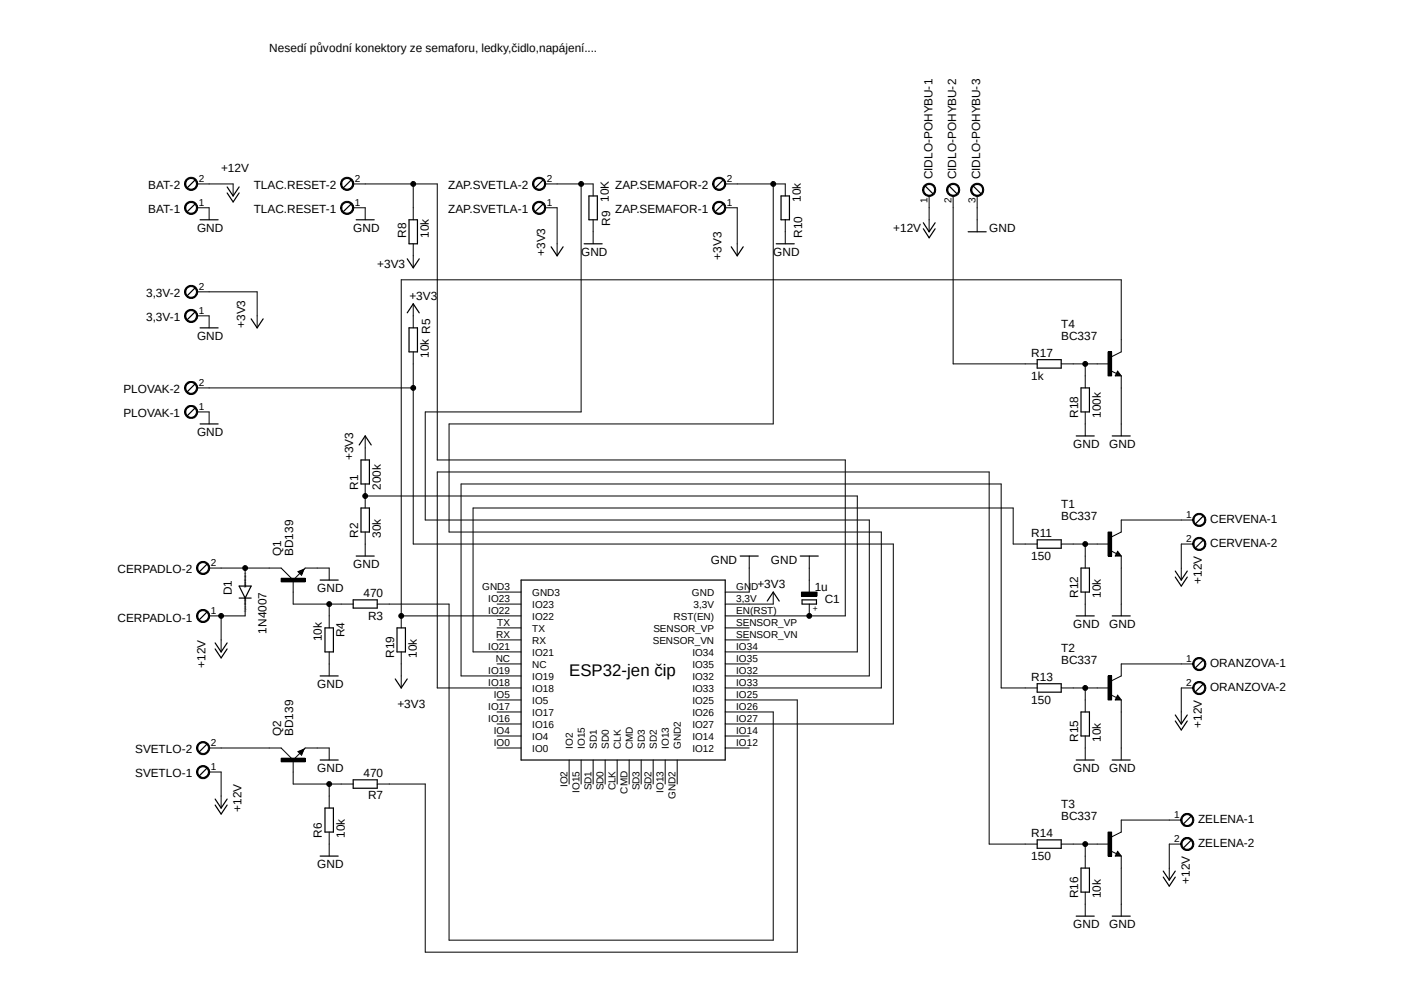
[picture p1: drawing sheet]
<svg xmlns="http://www.w3.org/2000/svg" width="297mm" height="210mm" viewBox="0 0 297 210" stroke-linecap="round" stroke-linejoin="round" font-family="sans-serif">
<path d="M24 8.4l249 193.1M273 8.4l-249 193.1" fill="none" stroke="#fff" stroke-width=".21"/>
<g fill="none" stroke="#000" stroke-width=".25">
<path d="M41.2 38.1l-1.5 1.6M48 39.5l1.3 1.9 1.3-1.9M74.2 38.1l-1.5 1.6M114.8 38.1l-1.5 1.6M152.9 38.1l-1.5 1.6M195.8 39.4l1.5 1.5M200.9 39.4l1.5 1.5M206 39.4l1.5 1.5M41.2 43.2l-1.5 1.5M42.3 46.5h3.8M48 40.8l1.3 1.9 1.3-1.9M74.2 43.2l-1.5 1.5"/>
<path d="M75.4 46.5h3.8M86.1 54.7l1.3 1.9 1.3-1.9M86.5 46.5h1.8v5.1h-1.8zM114.8 43.2l-1.5 1.5M116.6 52.2l1.3 1.9 1.2-1.9M123.6 51.6h3.8M124.6 41.4h1.8v5.1h-1.8zM152.9 43.2l-1.5 1.5M154.7 52.2l1.3 1.9 1.2-1.9M164.2 51.6h3.8M165.2 41.4h1.8v5.1h-1.8zM195.3 47.1l1.3 1.9 1.2-1.9"/>
<path d="M195.3 48.4l1.3 1.9 1.2-1.9M204.8 49h3.8M41.2 66l-1.5 1.6M41.2 61l-1.5 1.5M42.3 69.3h3.8M53.1 67.4l1.3 1.9 1.3-1.9M86.1 66.2l1.3-1.9 1.3 1.9M86.5 69.3h1.8v5.1h-1.8zM219.4 76.1h5.1v1.8h-5.1zM236.4 79l.2 .2h-.4l.2-.5 .5 .7h-.7M41.2 86.4l-1.5 1.5M41.2 81.3l-1.5 1.5"/>
<path d="M42.3 89.7h3.8M76 94.1l1.3-1.9 1.2 1.9M76.4 97.3h1.7v5.1h-1.7zM227.7 92.2h3.8M228.7 82h1.8v5.1h-1.8zM235.3 92.2h3.8M43.7 119.4l-1.5 1.5M75.4 117.6h3.8M76.4 107.4h1.7v5.1h-1.7zM156.6 117.6h3.8M169.3 117.6h3.8M219.4 114.2h5.1v1.8h-5.1z"/>
<path d="M236.4 117.1l.2 .2h-.4l.2-.5 .5 .7h-.7M254.5 109.2l-1.6 1.5M254.5 114.3l-1.6 1.5M43.7 129.5l-1.5 1.5M45.5 136l1.3 1.9 1.2-1.9M45.5 137.2l1.3 1.9 1.2-1.9M50.6 124h2.5l-1.2 2.5zM50.6 126.5h2.5M51.9 122.7v1.3M51.9 126.5v1.3M63.3 120.9l.9-.4-.4 .9zM63.5 120.9l.3 .3"/>
<path d="M64.2 120.5l-.5 .5M67.7 122.7h3.8M68.7 132.8h1.8v5.1h-1.8zM74.7 126.9h5.1v1.7h-5.1zM84 132.8h1.8v5.1h-1.8zM110.2 122.7h43.2v38h-43.2zM162.3 127.1l1.3-1.9 1.2 1.9M169.7 126.9h3v.9h-3zM227.7 130.3h3.8M228.7 120.1h1.8v5.1h-1.8zM235.3 130.3h3.8M248.6 120.8l1.3 1.9 1.3-1.9"/>
<path d="M248.6 122l1.3 2 1.3-2M254.5 139.7l-1.6 1.5M43.7 157.4l-1.5 1.6M63.3 159l.9-.4-.4 .9zM63.5 159l.3 .2M64.2 158.6l-.5 .5M67.7 143h3.8M83.6 143.6l1.3 1.9 1.2-1.9M219.4 144.6h5.1v1.8h-5.1zM228.7 150.6h1.8v5.1h-1.8zM236.4 147.5l.2 .3h-.4l.2-.5 .5 .6h-.7M248.6 151.2l1.3 1.9 1.3-1.9"/>
<path d="M248.6 152.5l1.3 1.9 1.3-1.9M254.5 144.7l-1.6 1.6M43.7 162.5l-1.5 1.5M45.5 169l1.3 1.9 1.2-1.9M45.5 170.3l1.3 1.9 1.2-1.9M67.7 160.7h3.8M68.7 170.9h1.8v5.1h-1.8zM74.7 164.9h5.1v1.8h-5.1zM219.4 177.6h5.1v1.8h-5.1zM227.7 160.7h3.8M235.3 160.7h3.8M251.9 172.7l-1.5 1.5"/>
<path d="M251.9 177.8l-1.5 1.5M67.7 181.1h3.8M227.7 193.8h3.8M228.7 183.6h1.8v5.1h-1.8zM235.3 193.8h3.8M236.4 180.6l.2 .2h-.4l.2-.5 .5 .6h-.7M246.1 184.2l1.3 1.9 1.2-1.9M246.1 185.5l1.3 1.9 1.2-1.9"/>
</g>
<g fill="none" stroke="#000" stroke-width=".21">
<path d="M39.4 38a1.4 1.4 0 0 1 2.2 .1 1.4 1.4 0 0 1-.8 2.1 1.4 1.4 0 0 1-1.8-1.3h.3a1.13 1.13 0 0 1 1.5-1.1 1.13 1.13 0 0 1 .4 1.8 1.13 1.13 0 0 1-1.8-.3l-.1-.4h-.3zM41.7 38.9h7.6v2.5M72.3 38a1.41 1.41 0 0 1 2.3 0 1.41 1.41 0 0 1-.7 2.2 1.41 1.41 0 0 1-1.8-1.3h.2a1.14 1.14 0 0 1 1.5-1.1 1.14 1.14 0 0 1 .6 1.7 1.14 1.14 0 0 1-1.8 .1l-.3-.7h-.2zM74.7 38.9h17.8v58.4h86.3v33h-25.4M87.4 38.9v7.6M113 38a1.4 1.4 0 0 1 2.2 .1 1.4 1.4 0 0 1-.7 2.1 1.4 1.4 0 0 1-1.9-1.3h.3a1.15 1.15 0 0 1 1.6-1.1 1.15 1.15 0 0 1 .4 1.9 1.15 1.15 0 0 1-1.9-.4l-.1-.4h-.3zM115.3 38.9h10.2v2.5M122.9 38.9v48.2h-32.9v22.9h93.9v33h-30.5M151.1 38a1.4 1.4 0 0 1 2.2 .1 1.4 1.4 0 0 1-.7 2.1 1.4 1.4 0 0 1-1.9-1.3h.3a1.13 1.13 0 0 1 1.5-1.1 1.13 1.13 0 0 1 .4 1.8 1.13 1.13 0 0 1-1.8-.3l-.1-.4h-.3zM153.4 38.9h12.7v2.5M163.6 38.9v50.8h-68.6v22.8h91.4v33h-33M195.5 39.2a1.39 1.39 0 0 1 2.2 .1 1.39 1.39 0 0 1-.7 2.1 1.39 1.39 0 0 1-1.8-1.2h.2a1.15 1.15 0 0 1 1.6-1.2 1.15 1.15 0 0 1 .4 1.9 1.15 1.15 0 0 1-1.9-.3l-.1-.4h-.2v-.5z"/>
<path d="M200.6 39.2a1.4 1.4 0 0 1 2.2 .2 1.4 1.4 0 0 1-.8 2.1 1.4 1.4 0 0 1-1.8-1.3h.3a1.15 1.15 0 0 1 1.5-1.2 1.15 1.15 0 0 1 .5 1.9 1.15 1.15 0 0 1-1.9-.3l-.1-.4h-.3zM205.7 39.2a1.4 1.4 0 0 1 2.2 .2 1.4 1.4 0 0 1-.8 2.1 1.4 1.4 0 0 1-1.8-1.3h.3a1.15 1.15 0 0 1 1.5-1.2 1.15 1.15 0 0 1 .4 1.9 1.15 1.15 0 0 1-1.8-.3l-.1-.4h-.3zM39.4 43.1a1.4 1.4 0 0 1 2.2 .1 1.4 1.4 0 0 1-.8 2.1 1.4 1.4 0 0 1-1.8-1.4h.3a1.13 1.13 0 0 1 1.5-1 1.13 1.13 0 0 1 .4 1.8 1.13 1.13 0 0 1-1.8-.3l-.1-.5h-.3zM41.7 43.9h2.5v2.6M72.3 43.1a1.41 1.41 0 0 1 2.3 0 1.41 1.41 0 0 1-.7 2.2 1.41 1.41 0 0 1-1.8-1.4h.2a1.15 1.15 0 0 1 1.7-.9 1.15 1.15 0 0 1 .2 1.9 1.15 1.15 0 0 1-1.9-.5v-.5h-.2zM74.7 43.9h2.6v2.6M87.4 51.6v5M113 43.1a1.4 1.4 0 0 1 2.2 .1 1.4 1.4 0 0 1-.8 2.1 1.4 1.4 0 0 1-1.8-1.4h.3a1.15 1.15 0 0 1 1.6-1 1.15 1.15 0 0 1 .4 1.8 1.15 1.15 0 0 1-1.9-.3l-.1-.5h-.3zM115.3 43.9h2.6v10.2M125.5 46.5v5.1M151.1 43.1a1.4 1.4 0 0 1 2.2 .1 1.4 1.4 0 0 1-.8 2.1 1.4 1.4 0 0 1-1.8-1.4h.3a1.13 1.13 0 0 1 1.6-1 1.13 1.13 0 0 1 .3 1.8 1.13 1.13 0 0 1-1.8-.3l-.1-.5h-.3zM153.4 43.9h2.6v10.2"/>
<path d="M166.1 46.5v5.1M196.6 41.4v7.6M201.6 41.4v35.6h17.8M206.7 41.4v7.6M39.4 65.9a1.4 1.4 0 0 1 2.2 .2 1.4 1.4 0 0 1-.8 2.1 1.4 1.4 0 0 1-1.8-1.4h.3a1.13 1.13 0 0 1 1.5-1.1 1.13 1.13 0 0 1 .4 1.8 1.13 1.13 0 0 1-1.8-.3l-.1-.4h-.3zM39.4 60.8a1.4 1.4 0 0 1 2.2 .2 1.4 1.4 0 0 1-.8 2.1 1.4 1.4 0 0 1-1.8-1.4h.3a1.13 1.13 0 0 1 1.5-1 1.13 1.13 0 0 1 .4 1.8 1.13 1.13 0 0 1-1.8-.4l-.1-.4h-.3zM41.7 66.8h2.5v2.5M41.7 61.7h12.7v7.6M87.4 74.4v40.7h101.6v38h-35.6M87.4 64.3v5M224.5 77h10.2M229.6 77v5"/>
<path d="M234.4 74.4h.8v5.1h-.8zM234.9 78.4l1.3 .6M235.2 75.4l2-1v-15.2h-152.3v73.6M236.4 78.5l.8 1h-1.3zM237.2 79.5v12.7M39.4 86.2a1.39 1.39 0 0 1 2.2 .2 1.39 1.39 0 0 1-.8 2.1 1.39 1.39 0 0 1-1.8-1.4h.3a1.13 1.13 0 0 1 1.5-1.1 1.13 1.13 0 0 1 .4 1.9 1.13 1.13 0 0 1-1.8-.4l-.1-.4h-.3zM39.4 81.2a1.39 1.39 0 0 1 2.2 .1 1.39 1.39 0 0 1-.8 2.1 1.39 1.39 0 0 1-1.8-1.4h.3a1.13 1.13 0 0 1 1.5-1.1 1.13 1.13 0 0 1 .4 1.9 1.13 1.13 0 0 1-1.8-.4l-.1-.4h-.3zM41.7 87.1h2.5v2.6M41.7 82h45.7M77.3 92.2v5.1M229.6 87.1v5.1M41.9 119.2a1.4 1.4 0 0 1 2.2 .2 1.4 1.4 0 0 1-.7 2.1 1.4 1.4 0 0 1-1.8-1.4h.2a1.13 1.13 0 0 1 1.6-1.1 1.13 1.13 0 0 1 .4 1.9 1.13 1.13 0 0 1-1.9-.4l-.1-.4h-.2z"/>
<path d="M77.3 102.4v5M77.3 112.5v5.1M77.3 104.9h104.1v33h-28M158.5 117.6v7.6h-5.1M171.2 117.6v7.6M219.4 115.1h-5.1v-7.7h-114.2v30.5h10.1M224.5 115.1h10.2M229.6 115.1v5M234.4 112.5h.8v5.1h-.8zM234.9 116.5l1.3 .6M236.4 116.6l.8 1h-1.3zM237.2 117.6v12.7"/>
<path d="M252.4 110h-15.2v2.5l-2 1M252.4 115.1h-2.5v7.6M252.6 109.1a1.39 1.39 0 0 1 2.3 .2 1.39 1.39 0 0 1-.8 2 1.39 1.39 0 0 1-1.8-1.3h.3a1.13 1.13 0 0 1 1.5-1.1 1.13 1.13 0 0 1 .4 1.8 1.13 1.13 0 0 1-1.9-.3v-.4h-.3zM252.6 114.1a1.4 1.4 0 0 1 2.3 .2 1.4 1.4 0 0 1-.8 2.1 1.4 1.4 0 0 1-1.8-1.3h.3a1.13 1.13 0 0 1 1.5-1.1 1.13 1.13 0 0 1 .4 1.8 1.13 1.13 0 0 1-1.9-.4v-.3h-.3zM41.9 129.4a1.4 1.4 0 0 1 2.2 .1 1.4 1.4 0 0 1-.8 2.1 1.4 1.4 0 0 1-1.7-1.3h.2a1.13 1.13 0 0 1 1.6-1.1 1.13 1.13 0 0 1 .4 1.9 1.13 1.13 0 0 1-1.9-.4l-.1-.4h-.2zM44.2 120.1h15.3l2.5 2.6M46.8 130.3v7.6M51.9 127.8v2.5h-7.7M51.9 120.1v2.6M59.5 122.3h5.1v.8h-5.1zM62 122.7v5.1h12.7M63 120.9l1.3-.5-.5 1.3z"/>
<path d="M63.7 121l-1.7 1.7M64.2 120.5l.4-.4h5v2.6M69.6 127.8v5M69.6 137.9v5.1M79.8 127.8h15.2v71h68.6v-48.2h-10.2M84.9 130.3h25.3M84.9 137.9v7.6M105.2 127.8h5M105.2 125.2h5M105.2 132.8h5M105.2 135.3h5M153.4 132.8h5.1"/>
<path d="M153.4 135.3h5.1M163.6 125.2v2.6h-10.2M169.5 125.2h3.3v.9h-3.3zM171.2 127.8v2.5M229.6 125.2v5.1M252.6 139.5a1.4 1.4 0 0 1 2.3 .2 1.4 1.4 0 0 1-.8 2.1 1.4 1.4 0 0 1-1.8-1.4h.3a1.13 1.13 0 0 1 1.5-1 1.13 1.13 0 0 1 .4 1.8 1.13 1.13 0 0 1-1.9-.4v-.4h-.3zM41.9 157.3a1.39 1.39 0 0 1 2.2 .2 1.39 1.39 0 0 1-.8 2.1 1.39 1.39 0 0 1-1.7-1.4h.2a1.13 1.13 0 0 1 1.6-1.1 1.13 1.13 0 0 1 .4 1.8 1.13 1.13 0 0 1-1.9-.3l-.1-.4h-.2zM44.2 158.2h15.3l2.5 2.5M63 159l1.3-.5-.5 1.2zM63.7 159.1l-1.7 1.6M64.2 158.6l.4-.4h5v2.5M105.2 158.2h5"/>
<path d="M105.2 140.4h5M105.2 148h5M105.2 150.6h5M105.2 153.1h5M105.2 155.7h5M110.2 143h-12.7v-40.6h114.3v43.1h7.6M110.2 145.5h-17.7v-45.7h116.8v78.7h10.1M153.4 158.2h5.1M153.4 148h15.3v53.4h-78.7v-35.6h-10.2M153.4 140.4h5.1M153.4 155.7h5.1M224.5 145.5h10.2"/>
<path d="M229.6 145.5v5.1M229.6 155.7v5M234.4 143h.8v5h-.8zM234.9 146.9l1.3 .6M236.4 147l.8 1h-1.3zM237.2 148v12.7M252.4 140.4h-15.2v2.6l-2 1M252.4 145.5h-2.5v7.6M252.6 144.6a1.4 1.4 0 0 1 2.3 .2 1.4 1.4 0 0 1-.8 2.1 1.4 1.4 0 0 1-1.8-1.4h.3a1.13 1.13 0 0 1 1.5-1.1 1.13 1.13 0 0 1 .4 1.9 1.13 1.13 0 0 1-1.9-.4v-.4h-.3zM41.9 162.4a1.39 1.39 0 0 1 2.2 .2 1.39 1.39 0 0 1-.8 2 1.39 1.39 0 0 1-1.7-1.3h.2a1.13 1.13 0 0 1 1.6-1.1 1.13 1.13 0 0 1 .4 1.8 1.13 1.13 0 0 1-1.9-.3l-.1-.4h-.2zM44.2 163.3h2.6v7.6M59.5 160.4h5.1v.7h-5.1z"/>
<path d="M62 160.7v5.1h12.7M69.6 165.8v5.1M69.6 176v5.1M120.4 160.7v5.1M122.9 160.7v5.1M125.5 160.7v5.1M128 160.7v5.1M130.6 160.7v5.1M133.1 160.7v5.1M135.6 160.7v5.1M138.2 160.7v5.1M140.7 160.7v5.1"/>
<path d="M143.3 160.7v5.1M224.5 178.5h10.2M229.6 178.5v5.1M234.4 176h.8v5.1h-.8zM234.9 180l1.3 .6M249.9 173.4h-12.7v2.6l-2 1M249.9 178.5h-2.5v7.6M250.1 172.6a1.39 1.39 0 0 1 2.2 .1 1.39 1.39 0 0 1-.8 2.1 1.39 1.39 0 0 1-1.7-1.4h.2a1.13 1.13 0 0 1 1.5-1.1 1.13 1.13 0 0 1 .5 1.9 1.13 1.13 0 0 1-1.9-.4l-.1-.4h-.2zM250.1 177.6a1.39 1.39 0 0 1 2.2 .2 1.39 1.39 0 0 1-.8 2.1 1.39 1.39 0 0 1-1.7-1.4h.2a1.13 1.13 0 0 1 1.5-1.1 1.13 1.13 0 0 1 .5 1.9 1.13 1.13 0 0 1-1.9-.4l-.1-.4h-.2zM229.6 188.7v5.1M236.4 180l.8 1.1h-1.3zM237.2 181.1v12.7"/>
<circle cx="87.4" cy="38.9" r=".51"/>
<circle cx="122.9" cy="38.9" r=".51"/>
<circle cx="163.6" cy="38.9" r=".51"/>
<circle cx="229.6" cy="77" r=".51"/>
<circle cx="87.4" cy="82" r=".51"/>
<circle cx="77.3" cy="104.9" r=".51"/>
<circle cx="229.6" cy="115.1" r=".51"/>
<circle cx="46.8" cy="130.3" r=".51"/>
<circle cx="51.9" cy="120.1" r=".51"/>
<circle cx="69.6" cy="127.8" r=".51"/>
<circle cx="84.9" cy="130.3" r=".51"/>
<circle cx="171.2" cy="130.3" r=".51"/>
<circle cx="229.6" cy="145.5" r=".51"/>
<circle cx="69.6" cy="165.8" r=".51"/>
<circle cx="229.6" cy="178.5" r=".51"/>
</g>
<g fill="#000">
<path d="M39.4 38a1.4 1.4 0 0 1 2.2 .1 1.4 1.4 0 0 1-.8 2.1 1.4 1.4 0 0 1-1.8-1.3h.3a1.13 1.13 0 0 1 1.5-1.1 1.13 1.13 0 0 1 .4 1.8 1.13 1.13 0 0 1-1.8-.3l-.1-.4h-.3z" fill-rule="evenodd"/>
<path d="M72.3 38a1.41 1.41 0 0 1 2.3 0 1.41 1.41 0 0 1-.7 2.2 1.41 1.41 0 0 1-1.8-1.3h.2a1.14 1.14 0 0 1 1.5-1.1 1.14 1.14 0 0 1 .6 1.7 1.14 1.14 0 0 1-1.8 .1l-.3-.7h-.2z" fill-rule="evenodd"/>
<path d="M113 38a1.4 1.4 0 0 1 2.2 .1 1.4 1.4 0 0 1-.7 2.1 1.4 1.4 0 0 1-1.9-1.3h.3a1.15 1.15 0 0 1 1.6-1.1 1.15 1.15 0 0 1 .4 1.9 1.15 1.15 0 0 1-1.9-.4l-.1-.4h-.3z" fill-rule="evenodd"/>
<path d="M151.1 38a1.4 1.4 0 0 1 2.2 .1 1.4 1.4 0 0 1-.7 2.1 1.4 1.4 0 0 1-1.9-1.3h.3a1.13 1.13 0 0 1 1.5-1.1 1.13 1.13 0 0 1 .4 1.8 1.13 1.13 0 0 1-1.8-.3l-.1-.4h-.3z" fill-rule="evenodd"/>
<path d="M39.4 43.1a1.4 1.4 0 0 1 2.2 .1 1.4 1.4 0 0 1-.8 2.1 1.4 1.4 0 0 1-1.8-1.4h.3a1.13 1.13 0 0 1 1.5-1 1.13 1.13 0 0 1 .4 1.8 1.13 1.13 0 0 1-1.8-.3l-.1-.5h-.3z" fill-rule="evenodd"/>
<path d="M72.3 43.1a1.41 1.41 0 0 1 2.3 0 1.41 1.41 0 0 1-.7 2.2 1.41 1.41 0 0 1-1.8-1.4h.2a1.15 1.15 0 0 1 1.7-.9 1.15 1.15 0 0 1 .2 1.9 1.15 1.15 0 0 1-1.9-.5v-.5h-.2z" fill-rule="evenodd"/>
<path d="M113 43.1a1.4 1.4 0 0 1 2.2 .1 1.4 1.4 0 0 1-.8 2.1 1.4 1.4 0 0 1-1.8-1.4h.3a1.15 1.15 0 0 1 1.6-1 1.15 1.15 0 0 1 .4 1.8 1.15 1.15 0 0 1-1.9-.3l-.1-.5h-.3z" fill-rule="evenodd"/>
<path d="M151.1 43.1a1.4 1.4 0 0 1 2.2 .1 1.4 1.4 0 0 1-.8 2.1 1.4 1.4 0 0 1-1.8-1.4h.3a1.13 1.13 0 0 1 1.6-1 1.13 1.13 0 0 1 .3 1.8 1.13 1.13 0 0 1-1.8-.3l-.1-.5h-.3z" fill-rule="evenodd"/>
<path d="M195.5 39.2a1.39 1.39 0 0 1 2.2 .1 1.39 1.39 0 0 1-.7 2.1 1.39 1.39 0 0 1-1.8-1.2h.2a1.15 1.15 0 0 1 1.6-1.2 1.15 1.15 0 0 1 .4 1.9 1.15 1.15 0 0 1-1.9-.3l-.1-.4h-.2v-.5z" fill-rule="evenodd"/>
<path d="M200.6 39.2a1.4 1.4 0 0 1 2.2 .2 1.4 1.4 0 0 1-.8 2.1 1.4 1.4 0 0 1-1.8-1.3h.3a1.15 1.15 0 0 1 1.5-1.2 1.15 1.15 0 0 1 .5 1.9 1.15 1.15 0 0 1-1.9-.3l-.1-.4h-.3z" fill-rule="evenodd"/>
<path d="M205.7 39.2a1.4 1.4 0 0 1 2.2 .2 1.4 1.4 0 0 1-.8 2.1 1.4 1.4 0 0 1-1.8-1.3h.3a1.15 1.15 0 0 1 1.5-1.2 1.15 1.15 0 0 1 .4 1.9 1.15 1.15 0 0 1-1.8-.3l-.1-.4h-.3z" fill-rule="evenodd"/>
<path d="M39.4 65.9a1.4 1.4 0 0 1 2.2 .2 1.4 1.4 0 0 1-.8 2.1 1.4 1.4 0 0 1-1.8-1.4h.3a1.13 1.13 0 0 1 1.5-1.1 1.13 1.13 0 0 1 .4 1.8 1.13 1.13 0 0 1-1.8-.3l-.1-.4h-.3z" fill-rule="evenodd"/>
<path d="M39.4 60.8a1.4 1.4 0 0 1 2.2 .2 1.4 1.4 0 0 1-.8 2.1 1.4 1.4 0 0 1-1.8-1.4h.3a1.13 1.13 0 0 1 1.5-1 1.13 1.13 0 0 1 .4 1.8 1.13 1.13 0 0 1-1.8-.4l-.1-.4h-.3z" fill-rule="evenodd"/>
<path d="M234.4 74.4h.8v5.1h-.8z" fill-rule="evenodd"/>
<path d="M39.4 86.2a1.39 1.39 0 0 1 2.2 .2 1.39 1.39 0 0 1-.8 2.1 1.39 1.39 0 0 1-1.8-1.4h.3a1.13 1.13 0 0 1 1.5-1.1 1.13 1.13 0 0 1 .4 1.9 1.13 1.13 0 0 1-1.8-.4l-.1-.4h-.3z" fill-rule="evenodd"/>
<path d="M39.4 81.2a1.39 1.39 0 0 1 2.2 .1 1.39 1.39 0 0 1-.8 2.1 1.39 1.39 0 0 1-1.8-1.4h.3a1.13 1.13 0 0 1 1.5-1.1 1.13 1.13 0 0 1 .4 1.9 1.13 1.13 0 0 1-1.8-.4l-.1-.4h-.3z" fill-rule="evenodd"/>
<path d="M234.4 112.5h.8v5.1h-.8z" fill-rule="evenodd"/>
<path d="M252.6 109.1a1.39 1.39 0 0 1 2.3 .2 1.39 1.39 0 0 1-.8 2 1.39 1.39 0 0 1-1.8-1.3h.3a1.13 1.13 0 0 1 1.5-1.1 1.13 1.13 0 0 1 .4 1.8 1.13 1.13 0 0 1-1.9-.3v-.4h-.3z" fill-rule="evenodd"/>
<path d="M252.6 114.1a1.4 1.4 0 0 1 2.3 .2 1.4 1.4 0 0 1-.8 2.1 1.4 1.4 0 0 1-1.8-1.3h.3a1.13 1.13 0 0 1 1.5-1.1 1.13 1.13 0 0 1 .4 1.8 1.13 1.13 0 0 1-1.9-.4v-.3h-.3z" fill-rule="evenodd"/>
<path d="M41.9 129.4a1.4 1.4 0 0 1 2.2 .1 1.4 1.4 0 0 1-.8 2.1 1.4 1.4 0 0 1-1.7-1.3h.2a1.13 1.13 0 0 1 1.6-1.1 1.13 1.13 0 0 1 .4 1.9 1.13 1.13 0 0 1-1.9-.4l-.1-.4h-.2z" fill-rule="evenodd"/>
<path d="M41.9 119.2a1.4 1.4 0 0 1 2.2 .2 1.4 1.4 0 0 1-.7 2.1 1.4 1.4 0 0 1-1.8-1.4h.2a1.13 1.13 0 0 1 1.6-1.1 1.13 1.13 0 0 1 .4 1.9 1.13 1.13 0 0 1-1.9-.4l-.1-.4h-.2z" fill-rule="evenodd"/>
<path d="M59.5 122.3h5.1v.8h-5.1z" fill-rule="evenodd"/>
<path d="M169.5 125.2h3.3v.9h-3.3z" fill-rule="evenodd"/>
<path d="M41.9 157.3a1.39 1.39 0 0 1 2.2 .2 1.39 1.39 0 0 1-.8 2.1 1.39 1.39 0 0 1-1.7-1.4h.2a1.13 1.13 0 0 1 1.6-1.1 1.13 1.13 0 0 1 .4 1.8 1.13 1.13 0 0 1-1.9-.3l-.1-.4h-.2z" fill-rule="evenodd"/>
<path d="M234.4 143h.8v5h-.8z" fill-rule="evenodd"/>
<path d="M252.6 139.5a1.4 1.4 0 0 1 2.3 .2 1.4 1.4 0 0 1-.8 2.1 1.4 1.4 0 0 1-1.8-1.4h.3a1.13 1.13 0 0 1 1.5-1 1.13 1.13 0 0 1 .4 1.8 1.13 1.13 0 0 1-1.9-.4v-.4h-.3z" fill-rule="evenodd"/>
<path d="M252.6 144.6a1.4 1.4 0 0 1 2.3 .2 1.4 1.4 0 0 1-.8 2.1 1.4 1.4 0 0 1-1.8-1.4h.3a1.13 1.13 0 0 1 1.5-1.1 1.13 1.13 0 0 1 .4 1.9 1.13 1.13 0 0 1-1.9-.4v-.4h-.3z" fill-rule="evenodd"/>
<path d="M41.9 162.4a1.39 1.39 0 0 1 2.2 .2 1.39 1.39 0 0 1-.8 2 1.39 1.39 0 0 1-1.7-1.3h.2a1.13 1.13 0 0 1 1.6-1.1 1.13 1.13 0 0 1 .4 1.8 1.13 1.13 0 0 1-1.9-.3l-.1-.4h-.2z" fill-rule="evenodd"/>
<path d="M59.5 160.4h5.1v.7h-5.1z" fill-rule="evenodd"/>
<path d="M234.4 176h.8v5.1h-.8z" fill-rule="evenodd"/>
<path d="M250.1 172.6a1.39 1.39 0 0 1 2.2 .1 1.39 1.39 0 0 1-.8 2.1 1.39 1.39 0 0 1-1.7-1.4h.2a1.13 1.13 0 0 1 1.5-1.1 1.13 1.13 0 0 1 .5 1.9 1.13 1.13 0 0 1-1.9-.4l-.1-.4h-.2z" fill-rule="evenodd"/>
<path d="M250.1 177.6a1.39 1.39 0 0 1 2.2 .2 1.39 1.39 0 0 1-.8 2.1 1.39 1.39 0 0 1-1.7-1.4h.2a1.13 1.13 0 0 1 1.5-1.1 1.13 1.13 0 0 1 .5 1.9 1.13 1.13 0 0 1-1.9-.4l-.1-.4h-.2z" fill-rule="evenodd"/>
<circle cx="87.4" cy="38.9" r=".51"/>
<circle cx="122.9" cy="38.9" r=".51"/>
<circle cx="163.6" cy="38.9" r=".51"/>
<circle cx="229.6" cy="77" r=".51"/>
<circle cx="87.4" cy="82" r=".51"/>
<circle cx="77.3" cy="104.9" r=".51"/>
<circle cx="229.6" cy="115.1" r=".51"/>
<circle cx="46.8" cy="130.3" r=".51"/>
<circle cx="51.9" cy="120.1" r=".51"/>
<circle cx="69.6" cy="127.8" r=".51"/>
<circle cx="84.9" cy="130.3" r=".51"/>
<circle cx="171.2" cy="130.3" r=".51"/>
<circle cx="229.6" cy="145.5" r=".51"/>
<circle cx="69.6" cy="165.8" r=".51"/>
<circle cx="229.6" cy="178.5" r=".51"/>
</g>
<text font-size="3.6" x="120.4" y="143">ESP32-jen čip</text>
<g font-size="2.5">
<text x="56.9" y="11">Nesedí původní konektory ze semaforu, ledky,čidlo,napájení....</text>
<text x="31.4" y="40">BAT-2</text>
<text x="46.8" y="36.4">+12V</text>
<text x="53.7" y="40">TLAC.RESET-2</text>
<text x="94.8" y="40">ZAP.SVETLA-2</text>
<text x="130.1" y="40">ZAP.SEMAFOR-2</text>
<text x="197.2" y="37.9" transform="rotate(-90 197.2 37.9)">CIDLO-POHYBU-1</text>
<text x="202.3" y="37.9" transform="rotate(-90 202.3 37.9)">CIDLO-POHYBU-2</text>
<text x="207.4" y="37.9" transform="rotate(-90 207.4 37.9)">CIDLO-POHYBU-3</text>
<text x="31.4" y="45.1">BAT-1</text>
<text x="53.7" y="45.1">TLAC.RESET-1</text>
<text x="94.8" y="45.1">ZAP.SVETLA-1</text>
<text x="128.8" y="42.7" transform="rotate(-90 128.8 42.7)">10K</text>
<text x="129.1" y="47.8" transform="rotate(-90 129.1 47.8)">R9</text>
<text x="130.1" y="45.1">ZAP.SEMAFOR-1</text>
<text x="169.4" y="42.7" transform="rotate(-90 169.4 42.7)">10k</text>
<text x="41.7" y="49">GND</text>
<text x="74.7" y="49">GND</text>
<text x="85.9" y="50.3" transform="rotate(-90 85.9 50.3)">R8</text>
<text x="90.7" y="50.3" transform="rotate(-90 90.7 50.3)">10k</text>
<text x="169.7" y="50.3" transform="rotate(-90 169.7 50.3)">R10</text>
<text x="189" y="49">+12V</text>
<text x="209.3" y="49">GND</text>
<text x="79.8" y="56.6">+3V3</text>
<text x="115.3" y="54.1" transform="rotate(-90 115.3 54.1)">+3V3</text>
<text x="122.9" y="54.1">GND</text>
<text x="152.7" y="54.9" transform="rotate(-90 152.7 54.9)">+3V3</text>
<text x="163.6" y="54.1">GND</text>
<text x="30.9" y="62.9">3,3V-2</text>
<text x="86.6" y="63.5">+3V3</text>
<text x="30.9" y="67.9">3,3V-1</text>
<text x="41.7" y="71.9">GND</text>
<text x="51.9" y="69.3" transform="rotate(-90 51.9 69.3)">+3V3</text>
<text x="224.5" y="71.9">BC337</text>
<text x="224.5" y="69.3">T4</text>
<text x="90.7" y="75.7" transform="rotate(-90 90.7 75.7)">10k R5</text>
<text x="218.1" y="75.5">R17</text>
<text x="26.1" y="83.2">PLOVAK-2</text>
<text x="218.1" y="80.3">1k</text>
<text x="26.1" y="88.3">PLOVAK-1</text>
<text x="228.1" y="88.4" transform="rotate(-90 228.1 88.4)">R18</text>
<text x="232.9" y="88.4" transform="rotate(-90 232.9 88.4)">100k</text>
<text x="41.7" y="92.2">GND</text>
<text x="227" y="94.7">GND</text>
<text x="234.7" y="94.7">GND</text>
<text x="74.7" y="97.3" transform="rotate(-90 74.7 97.3)">+3V3</text>
<text x="75.7" y="103.6" transform="rotate(-90 75.7 103.6)">R1</text>
<text x="80.6" y="103.6" transform="rotate(-90 80.6 103.6)">200k</text>
<text x="224.5" y="107.4">T1</text>
<text x="75.7" y="113.8" transform="rotate(-90 75.7 113.8)">R2</text>
<text x="80.6" y="113.8" transform="rotate(-90 80.6 113.8)">30k</text>
<text x="218.1" y="113.5">R11</text>
<text x="224.5" y="110">BC337</text>
<text x="256" y="110.6">CERVENA-1</text>
<text x="59.5" y="117.6" transform="rotate(-90 59.5 117.6)">Q1</text>
<text x="62" y="117.6" transform="rotate(-90 62 117.6)">BD139</text>
<text x="150.4" y="119.4">GND</text>
<text x="163.1" y="119.4">GND</text>
<text x="218.1" y="118.4">150</text>
<text x="256" y="115.7">CERVENA-2</text>
<text x="24.9" y="121.3">CERPADLO-2</text>
<text x="49" y="125.9" transform="rotate(-90 49 125.9)">D1</text>
<text x="67.1" y="125.2">GND</text>
<text x="74.7" y="120.1">GND</text>
<text x="160.2" y="124.5">+3V3</text>
<text x="172.3" y="124.9">1u</text>
<text x="254.2" y="123.5" transform="rotate(-90 254.2 123.5)">+12V</text>
<text x="24.9" y="131.4">CERPADLO-1</text>
<text x="76.9" y="126.2">470</text>
<text x="77.9" y="131">R3</text>
<text x="174.5" y="127.5">C1</text>
<text x="228.1" y="126.5" transform="rotate(-90 228.1 126.5)">R12</text>
<text x="232.9" y="126.5" transform="rotate(-90 232.9 126.5)">10k</text>
<text x="56.4" y="134" transform="rotate(-90 56.4 134)">1N4007</text>
<text x="68.1" y="135.6" transform="rotate(-90 68.1 135.6)">10k</text>
<text x="72.9" y="134.7" transform="rotate(-90 72.9 134.7)">R4</text>
<text x="224.5" y="137.9">T2</text>
<text x="227" y="132.8">GND</text>
<text x="234.7" y="132.8">GND</text>
<text x="43.5" y="141.2" transform="rotate(-90 43.5 141.2)">+12V</text>
<text x="83.4" y="139.2" transform="rotate(-90 83.4 139.2)">R19</text>
<text x="88.2" y="139.2" transform="rotate(-90 88.2 139.2)">10k</text>
<text x="224.5" y="140.4">BC337</text>
<text x="256" y="141.1">ORANZOVA-1</text>
<text x="67.1" y="145.5">GND</text>
<text x="84.1" y="149.8">+3V3</text>
<text x="218.1" y="148.8">150</text>
<text x="218.1" y="144">R13</text>
<text x="256" y="146.1">ORANZOVA-2</text>
<text x="59.5" y="155.7" transform="rotate(-90 59.5 155.7)">Q2</text>
<text x="62" y="155.7" transform="rotate(-90 62 155.7)">BD139</text>
<text x="254.2" y="153.9" transform="rotate(-90 254.2 153.9)">+12V</text>
<text x="28.6" y="159.3">SVETLO-2</text>
<text x="228.1" y="156.9" transform="rotate(-90 228.1 156.9)">R15</text>
<text x="232.9" y="156.9" transform="rotate(-90 232.9 156.9)">10k</text>
<text x="28.6" y="164.4">SVETLO-1</text>
<text x="67.1" y="163.3">GND</text>
<text x="76.9" y="164.3">470</text>
<text x="227" y="163.3">GND</text>
<text x="234.7" y="163.3">GND</text>
<text x="51.1" y="171.7" transform="rotate(-90 51.1 171.7)">+12V</text>
<text x="77.9" y="169.1">R7</text>
<text x="224.5" y="173.4">BC337</text>
<text x="224.5" y="170.9">T3</text>
<text x="68.1" y="177.3" transform="rotate(-90 68.1 177.3)">R6</text>
<text x="72.9" y="177.3" transform="rotate(-90 72.9 177.3)">10k</text>
<text x="218.1" y="177">R14</text>
<text x="253.5" y="174.1">ZELENA-1</text>
<text x="253.5" y="179.2">ZELENA-2</text>
<text x="67.1" y="183.6">GND</text>
<text x="218.1" y="181.8">150</text>
<text x="228.1" y="190" transform="rotate(-90 228.1 190)">R16</text>
<text x="232.9" y="190" transform="rotate(-90 232.9 190)">10k</text>
<text x="251.7" y="186.9" transform="rotate(-90 251.7 186.9)">+12V</text>
<text x="227" y="196.3">GND</text>
<text x="234.7" y="196.3">GND</text>
</g>
<g font-size="2.1">
<text x="42" y="38.5">2</text>
<text x="75.1" y="38.5">2</text>
<text x="115.7" y="38.5">2</text>
<text x="153.8" y="38.5">2</text>
<text x="42" y="43.6">1</text>
<text x="75.1" y="43.6">1</text>
<text x="115.7" y="43.6">1</text>
<text x="153.8" y="43.6">1</text>
<text x="196.2" y="43" transform="rotate(-90 196.2 43)">1</text>
<text x="201.3" y="43" transform="rotate(-90 201.3 43)">2</text>
<text x="206.4" y="43" transform="rotate(-90 206.4 43)">3</text>
<text x="42" y="61.4">2</text>
<text x="42" y="66.5">1</text>
<text x="42" y="81.7">2</text>
<text x="42" y="86.8">1</text>
<text x="250.9" y="109.6">1</text>
<text x="44.6" y="119.8">2</text>
<text x="250.9" y="114.7">2</text>
<text x="102" y="124.8">GND3</text>
<text x="112.6" y="126">GND3</text>
<text x="146.4" y="126">GND</text>
<text x="155.7" y="124.8">GND</text>
<text x="44.6" y="129.9">1</text>
<text x="103.3" y="127.4">IO23</text>
<text x="103.3" y="129.9">IO22</text>
<text x="112.6" y="128.5">IO23</text>
<text x="112.6" y="131.1">IO22</text>
<text x="142.5" y="131.1">RST(EN)</text>
<text x="146.7" y="128.5">3,3V</text>
<text x="155.7" y="129.9">EN(RST)</text>
<text x="155.7" y="127.4">3,3V</text>
<text x="103.3" y="137.5">IO21</text>
<text x="105" y="135">RX</text>
<text x="105.2" y="132.5">TX</text>
<text x="112.6" y="133.6">TX</text>
<text x="112.6" y="136.1">RX</text>
<text x="138.1" y="136.1">SENSOR_VN</text>
<text x="138.2" y="133.6">SENSOR_VP</text>
<text x="155.7" y="137.5">IO34</text>
<text x="155.7" y="135">SENSOR_VN</text>
<text x="155.7" y="132.5">SENSOR_VP</text>
<text x="103.3" y="142.6">IO19</text>
<text x="104.9" y="140.1">NC</text>
<text x="112.6" y="138.6">IO21</text>
<text x="112.6" y="141.2">NC</text>
<text x="112.6" y="143.7">IO19</text>
<text x="146.5" y="143.7">IO32</text>
<text x="146.5" y="141.2">IO35</text>
<text x="146.5" y="138.6">IO34</text>
<text x="155.7" y="142.6">IO32</text>
<text x="155.7" y="140.1">IO35</text>
<text x="250.9" y="140.1">1</text>
<text x="103.3" y="145.2">IO18</text>
<text x="104.5" y="147.7">IO5</text>
<text x="112.6" y="146.3">IO18</text>
<text x="112.6" y="148.8">IO5</text>
<text x="146.5" y="148.8">IO25</text>
<text x="146.5" y="146.3">IO33</text>
<text x="155.7" y="147.7">IO25</text>
<text x="155.7" y="145.2">IO33</text>
<text x="250.9" y="145.2">2</text>
<text x="103.3" y="150.2">IO17</text>
<text x="103.3" y="152.8">IO16</text>
<text x="104.5" y="155.3">IO4</text>
<text x="112.6" y="151.3">IO17</text>
<text x="112.6" y="153.9">IO16</text>
<text x="146.5" y="153.9">IO27</text>
<text x="146.5" y="151.3">IO26</text>
<text x="155.7" y="155.3">IO14</text>
<text x="155.7" y="152.8">IO27</text>
<text x="155.7" y="150.2">IO26</text>
<text x="44.6" y="157.9">2</text>
<text x="104.5" y="157.9">IO0</text>
<text x="112.6" y="156.4">IO4</text>
<text x="112.6" y="159">IO0</text>
<text x="121.2" y="158.4" transform="rotate(-90 121.2 158.4)">IO2</text>
<text x="123.7" y="158.4" transform="rotate(-90 123.7 158.4)">IO15</text>
<text x="126.2" y="158.4" transform="rotate(-90 126.2 158.4)">SD1</text>
<text x="128.8" y="158.4" transform="rotate(-90 128.8 158.4)">SD0</text>
<text x="131.3" y="158.4" transform="rotate(-90 131.3 158.4)">CLK</text>
<text x="133.9" y="158.4" transform="rotate(-90 133.9 158.4)">CMD</text>
<text x="136.4" y="158.4" transform="rotate(-90 136.4 158.4)">SD3</text>
<text x="138.9" y="158.4" transform="rotate(-90 138.9 158.4)">SD2</text>
<text x="141.5" y="158.4" transform="rotate(-90 141.5 158.4)">IO13</text>
<text x="144" y="158.4" transform="rotate(-90 144 158.4)">GND2</text>
<text x="146.5" y="159">IO12</text>
<text x="146.5" y="156.4">IO14</text>
<text x="155.7" y="157.9">IO12</text>
<text x="44.6" y="162.9">1</text>
<text x="120.1" y="166.5" transform="rotate(-90 120.1 166.5)">IO2</text>
<text x="122.6" y="167.7" transform="rotate(-90 122.6 167.7)">IO15</text>
<text x="125.1" y="167.2" transform="rotate(-90 125.1 167.2)">SD1</text>
<text x="127.7" y="167.2" transform="rotate(-90 127.7 167.2)">SD0</text>
<text x="130.2" y="167.2" transform="rotate(-90 130.2 167.2)">CLK</text>
<text x="132.8" y="167.9" transform="rotate(-90 132.8 167.9)">CMD</text>
<text x="135.3" y="167.2" transform="rotate(-90 135.3 167.2)">SD3</text>
<text x="137.8" y="167.2" transform="rotate(-90 137.8 167.2)">SD2</text>
<text x="140.4" y="167.7" transform="rotate(-90 140.4 167.7)">IO13</text>
<text x="142.9" y="169" transform="rotate(-90 142.9 169)">GND2</text>
<text x="248.4" y="173.1">1</text>
<text x="248.4" y="178.2">2</text>
</g>
<text font-size="1.8" x="173.1" y="129.2" transform="rotate(-90 173.1 129.2)">+</text>
<g font-size=".6">
<text x="52.1" y="124.3" transform="rotate(-90 52.1 124.3)">SpiceOrder 1</text>
<text x="52.1" y="129.4" transform="rotate(-90 52.1 129.4)">SpiceOrder 2</text>
</g>
</svg>
